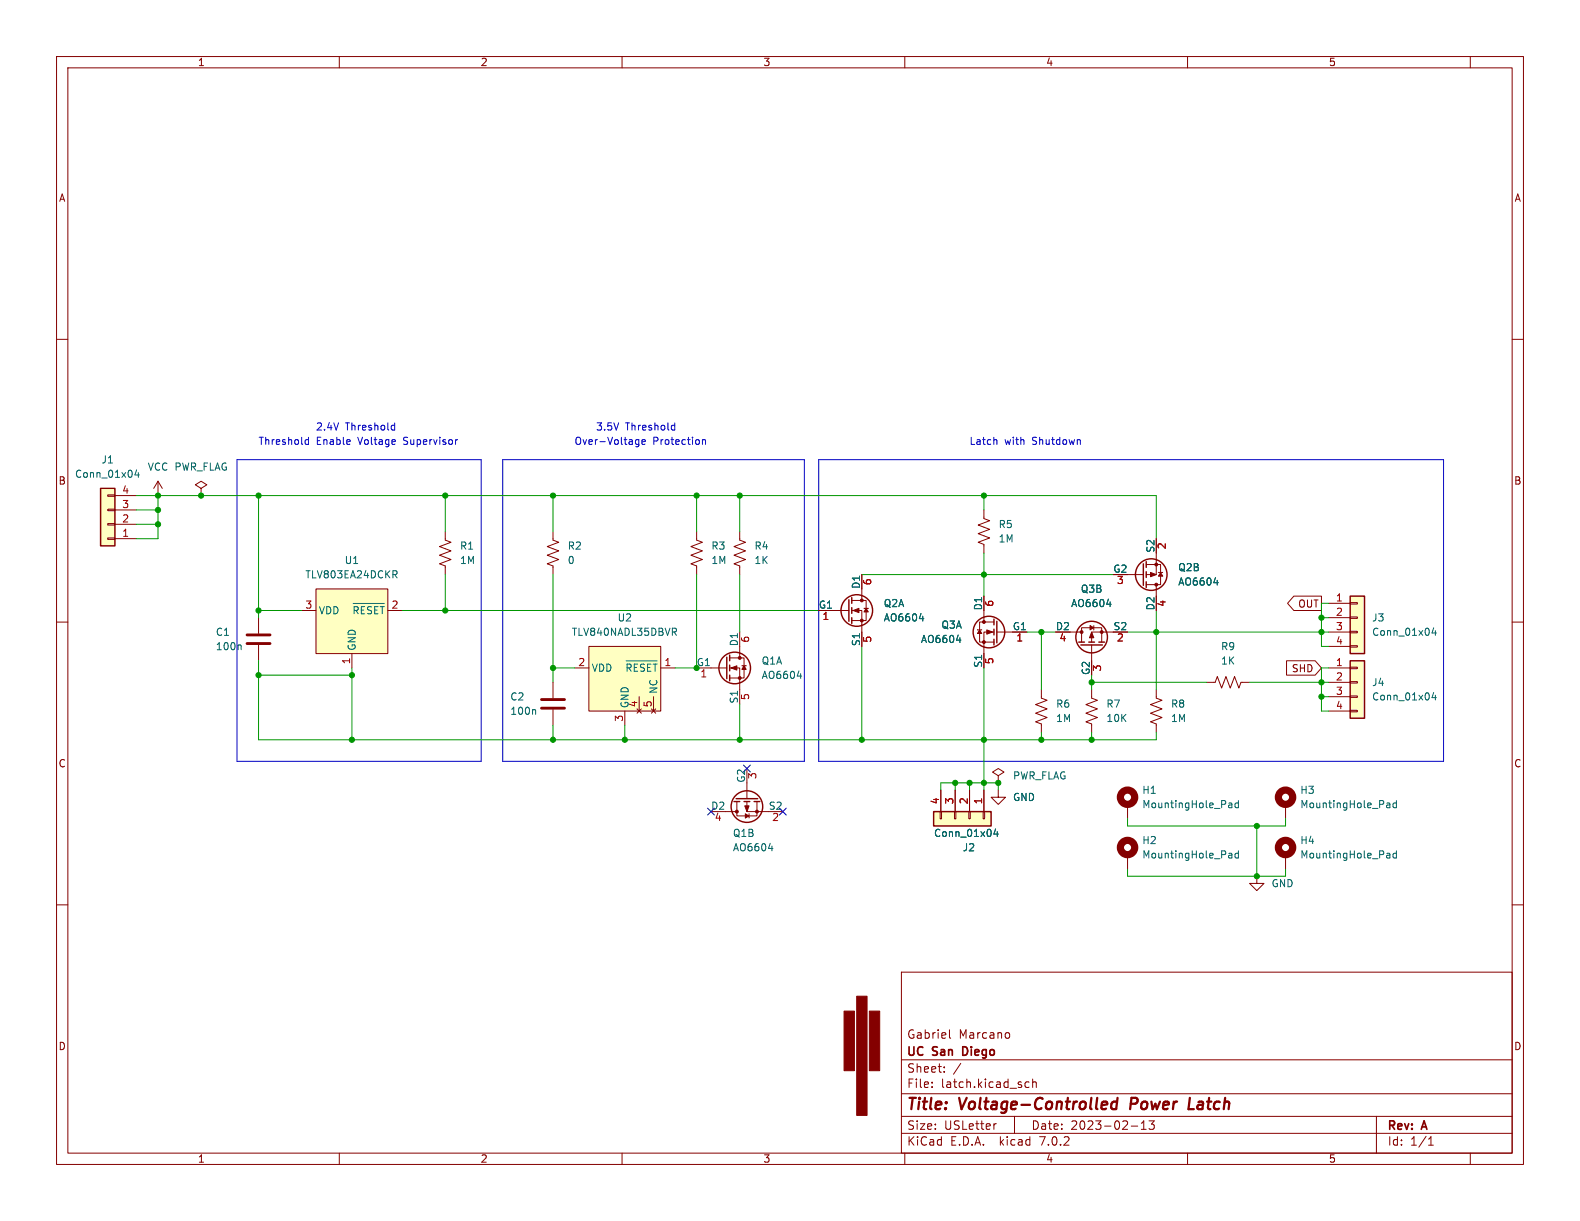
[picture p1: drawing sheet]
<svg xmlns="http://www.w3.org/2000/svg" width="279mm" height="216mm" viewBox="0 0 279 216" stroke-linecap="round" stroke-linejoin="round" font-family="sans-serif">
<g fill="none" stroke="#840000" stroke-width=".18">
<path d="M10 10h259.4v195.9h-259.4zM12 12h255.4v191.9h-255.4zM60 10v2M110 10v2M160 10v2M210 10v2M260 10v2M10 60h2M267.4 60h2M19 87.5h1.3v.3h-1.3zM19 90h1.3v.3h-1.3zM19 92.6h1.3v.2h-1.3z"/>
<path d="M19 95.1h1.3v.3h-1.3zM20.3 95.3h3.8M20.3 92.7h3.8M20.3 90.2h3.8M20.3 87.6h3.8M27.9 85.1l-.7 1.3M27.9 85.1v2.5M27.9 85.1l.8 1.3M35.6 86.4l1-.7-1-.6-1.1 .6 1.1 .7v1.2M35.6 87.6h.1M78.7 94v1.5l1.1 .4-2.1 .7 2.1 .8-2.1 .8 2.1 .7-2.1 .8 1 .4v1.5M97.8 94v1.5l1 .4-2 .7 2 .8-2 .8 2 .7-2 .8 1 .4v1.5"/>
<path d="M123.2 94v1.5l1 .4-2 .7 2 .8-2 .8 2 .7-2 .8 1 .4v1.5M130.8 94v1.5l1 .4-2 .7 2 .8-2 .8 2 .7-2 .8 1 .4v1.5M174 90.2v1.5l1 .4-2 .7 2 .8-2 .8 2 .7-2 .8 1 .4v1.5M202.7 99.8h2.5v3.6h-2.5M204.5 97.8v3.8h-1.8M10 110h2M45.7 109.2v2.8M45.7 114v2.8M53.3 108h2.6M55.9 104.1h12.7v11.5h-12.7zM62.2 115.6v2.5M68.6 108h2.5"/>
<path d="M101.6 118.1h2.5M104.1 114.3h12.7v11.4h-12.7zM116.8 118.1h2.6M125.7 118.1h2.8M129 118.1h1.8v6.4M129 116.3h2.6v3.6h-2.6M130.8 111.8v4.5M131.2 117.7h.7M147.3 108h2.8M150.6 108h1.8v6.3M150.6 106.2h2.6v3.5h-2.6M152.4 101.6v4.6"/>
<path d="M152.8 107.6h.7M172.9 111.4h.7M174 105.4v4.6M175.8 111.8h-1.8v6.3M175.8 110h-2.6v3.5h2.6M176.3 111.8h2.8M189.2 111.8h2.1M191.3 113.5v-2.5h3.5v2.5M193 114v2.8M193.4 110.6v.8M196.8 111.8h-3.8v1.7M199.4 101.6h2.8"/>
<path d="M204.5 103.4v2M204.8 101.2h.8M227.5 116.8h5.1l1.1 1.3-1.1 1.3h-5.1zM228.8 105.4h4.9v2.6h-4.9l-1.1-1.3zM234.9 118.1h3.9M234.9 111.8h3.9M234.9 106.7h3.9M234.9 109.2h3.9M234.9 114.3h3.9M238.8 118h1.2v.2h-1.2zM238.8 114.2h1.2v.2h-1.2zM238.8 111.6h1.2v.3h-1.2z"/>
<path d="M238.8 109.1h1.2v.2h-1.2zM238.8 106.6h1.2v.2h-1.2zM267.4 110h2M97.8 120.7v2.7M97.8 125.5v2.8M110.5 125.7v2.6M112.6 125.3l.8 .8M113 123.2v2.5M113.4 125.3l-.8 .8M115.2 125.3l.8 .8M115.6 123.2v2.5M116 125.3l-.8 .8"/>
<path d="M132.1 138.4v2.8M166.4 139.7v3.8M168.9 139.7v3.8M171.4 139.7v3.8M174 139.7v3.8M176.5 139.7v1.3h1.3l-1.3 1.2-1.2-1.2h1.2M176.5 137.2l1-.7-1-.6-1 .6 1 .7v1.2M176.5 138.4h.1M184.1 121.9v1.5l1.1 .4-2.1 .8 2.1 .7-2.1 .8 2.1 .8-2.1 .7 1 .4v1.5M193 121.9v1.5l1.1 .4-2.1 .8 2.1 .7-2.1 .8 2.1 .8-2.1 .7 1 .4v1.5M204.5 121.9v1.5l1 .4-2 .8 2 .7-2 .8 2 .8-2 .7 1 .4v1.5M213.4 120.7h1.5l.4-1.1 .7 2.1 .8-2.1 .8 2.1 .7-2.1 .8 2.1 .4-1h1.5"/>
<path d="M234.9 120.7h3.9M234.9 123.2h3.9M234.9 125.7h3.9M238.8 125.6h1.2v.3h-1.2zM238.8 123.1h1.2v.2h-1.2zM238.8 120.5h1.2v.3h-1.2zM10 160h2M128.3 143.5h2M130.3 141.7v2.6h3.6v-2.6M132.1 141.7v1.8h3.8M132.5 143.9v.7M166.2 143.5h.3v1.3h-.3z"/>
<path d="M168.8 143.5h.2v1.3h-.2zM171.3 143.5h.3v1.3h-.3zM173.9 143.5h.2v1.3h-.2zM199.4 142.2v2.6M199.4 151.1v2.6M222.2 154.9v1.3h1.3l-1.3 1.3-1.2-1.3h1.2M227.3 142.2v2.6M227.3 151.1v2.6M267.4 160h2M159.4 171.9h108v32h-108zM159.4 197.4h108M159.4 193.4h108"/>
<path d="M159.4 187.4h108M164.8 192.2v.1M164.8 191.4v.1M167 189.5v.1M167 188.7v.1M167.9 182.1v1.3l.2 .2M176.2 198.7l-.3 .1M178.3 182.6l.2 .3v.4l-.2 .3M179.4 197.4v3M181.3 192l.2 .3 .5-.1M182 191.4l-.5-.1-.2 .3M182.6 191.4l.2-.1 .4 .1 .1 .9"/>
<path d="M182.6 190.8v1.5M200 199.1h1.2M201.8 199.7h.9M201.8 198.6l.5-.4v1.5M203.2 198.2h.9l-.5 .6 .4 .1v.7l-.2 .1h-.4l-.2-.1M243.4 197.4v6.5M60 203.9v2M110 203.9v2M159.4 200.4h108M160 203.9v2M210 203.9v2M252.6 202.5h.9"/>
<path d="M252.6 201.4l.4-.4v1.5M260 203.9v2"/>
</g>
<path d="M197.5 194.9a.66 .66 0 0 0-1 .3v.5l.1 .3 .2 .1 .6-.1M197.6 194.1l-.2 2M210.4 194.1l-.2 2h.9" fill="none" stroke="#840000" stroke-width=".4"/>
<g fill="none" stroke="#840000" stroke-width="1.3">
<circle cx="199.4" cy="149.9" r="1.27"/>
<circle cx="199.4" cy="141" r="1.27"/>
<circle cx="227.3" cy="149.9" r="1.27"/>
<circle cx="227.3" cy="141" r="1.27"/>
</g>
<g fill="none" stroke="#006464" stroke-width=".18">
<path d="M24.2 83.1l-.3 .9h.7M24.5 83.6v.8M42.5 114l.1 .2v.7M62.5 106.7h5.4M63.4 107.5l-.3-.2h-.5v1.2M64.5 107.3h-.6v1.2M65.7 107.3h-.5l-.2 .2M66.9 107.3h-.6v1.2M67.2 107.3h.8M67.6 107.3v1.2M69.8 101.6l.4 .6M70 100.9l.2 .3v.3l-.2 .1"/>
<path d="M110.7 116.9h5.5M111.6 117.7l-.2-.3h-.5v1.3M112.8 117.4h-.6v1.3M114 117.5l-.5-.1-.3 .3M115.1 117.4h-.6v1.3M115.5 117.4h.7M115.8 117.4v1.3M119.2 111.7l.4 .6M119.4 111.1l.2 .2v.3l-.2 .1M141 119.5h.8M162.6 109.4h.8M169.1 113.2h.8"/>
<path d="M195.7 106.8h.8M214.6 103h.8M253.5 111l-.3 .9h.8M253.8 111.5v.8M94.5 125.5l.2 .2v.6M253.5 122.4l-.3 1h.8M253.8 122.9v.9M135.9 150h.8M176.1 146.6l-.3 .9h.7M176.4 147.1v.8M217.4 150.9h.4v.8M217.4 142h.4v.8"/>
<path d="M217.8 151.7h-.4M217.8 151.2h-.4M217.8 142.8h-.4M217.8 142.3h-.4M219 150.9h-.4l-.2 .2 .1 .6h.5M219 142h-.4l-.2 .2 .1 .6h.5M219 141.6v1.2M219 150.4v1.3M245.4 142h.3l.1 .8M245.4 150.9h.3l.1 .8M245.8 151.7h-.4M245.8 151.2h-.4"/>
<path d="M245.8 142.8h-.4M245.8 142.3h-.4M246.9 150.9h-.3l-.3 .2 .2 .6h.4M246.9 141.6v1.2M246.9 150.4v1.3M246.9 142h-.3l-.3 .2 .2 .6h.4"/>
</g>
<g fill="#ffffc2" stroke="#ffffc2" stroke-width=".18">
<path d="M104.1 114.3h12.7v11.4h-12.7z"/>
<path d="M165.1 143.5h10.2v2.6h-10.2z"/>
<path d="M238.8 116.8h2.5v10.2h-2.5z"/>
<path d="M238.8 105.4h2.5v10.2h-2.5z"/>
<path d="M55.9 104.1h12.7v11.5h-12.7z"/>
<path d="M17.8 86.4h2.5v10.1h-2.5z"/>
</g>
<g fill="none" stroke="#840000" stroke-width=".25">
<path d="M17.8 86.4h2.5v10.1h-2.5zM202.2 99.7v3.8M202.7 99.3v1M128.5 116.2v3.8M129 115.8v1M129 117.6v1M129 119.4v1M150.1 106v3.9M150.6 105.7v1M150.6 107.4v1.1M150.6 109.2v1M175.8 109.5v1"/>
<path d="M175.8 111.3v1M175.8 113v1M176.3 109.9v3.8M190.8 113.5h1M191.1 114h3.8M192.5 113.5h1M194.3 113.5h1M202.7 101.1v1M202.7 102.9v1M238.8 116.8h2.5v10.2h-2.5zM238.8 105.4h2.5v10.2h-2.5zM129.8 141.7h1"/>
<path d="M130.2 141.2h3.8M131.6 141.7h1M133.3 141.7h1.1M165.1 143.5h10.2v2.6h-10.2z"/>
<circle cx="129.9" cy="118.1" r="2.79"/>
<circle cx="151.5" cy="107.9" r="2.79"/>
<circle cx="174.9" cy="111.8" r="2.79"/>
<circle cx="193" cy="112.6" r="2.79"/>
<circle cx="203.6" cy="101.6" r="2.79"/>
<circle cx="132.1" cy="142.6" r="2.79"/>
</g>
<g fill="#840000" stroke="#840000" stroke-width=".18">
<path d="M193 111.8l.4 1h-.7z"/>
<path d="M192.8 110.6l.6 .4-.6 .4z"/>
<path d="M149.3 178.8h1.8v10.5h-1.8z"/>
<path d="M151.5 176.2h1.8v21h-1.8z"/>
<path d="M153.7 178.8h1.9v10.5h-1.9z"/>
<path d="M129.3 118.1l1-.4v.8z"/>
<path d="M131.6 117.7l.4 .7h-.8z"/>
<path d="M203.5 101.2l1 .4-1 .4z"/>
<path d="M205.2 101.2l.4 .7h-.7z"/>
<path d="M174.5 111.4l1 .4-1 .3z"/>
<path d="M173.2 111.4l.4 .6h-.8z"/>
<path d="M131.7 142.5h.8l-.4 1z"/>
<path d="M131.8 143.9l.6 .4-.6 .4z"/>
<path d="M150.9 108l1-.4v.7z"/>
<path d="M153.2 107.6l.3 .6h-.7z"/>
<circle cx="191.3" cy="111.8" r=".25"/>
<circle cx="194.8" cy="111.8" r=".25"/>
<circle cx="130.8" cy="119.9" r=".25"/>
<circle cx="130.8" cy="116.3" r=".25"/>
<circle cx="204.5" cy="103.4" r=".25"/>
<circle cx="204.5" cy="99.8" r=".25"/>
<circle cx="174" cy="113.5" r=".25"/>
<circle cx="174" cy="110" r=".25"/>
<circle cx="130.3" cy="143.5" r=".25"/>
<circle cx="133.9" cy="143.5" r=".25"/>
<circle cx="152.4" cy="109.7" r=".25"/>
<circle cx="152.4" cy="106.2" r=".25"/>
</g>
<path d="M43.7 113.8h4.1M43.7 112.3h4.1M95.8 125.2h4M95.8 123.7h4" fill="none" stroke="#840000" stroke-width=".51"/>
<g fill="none" stroke="#0000c2" stroke-width=".18">
<path d="M54.1 78.5h.4M54.1 77.8h.4M54.5 77.3v1.3M69.4 75.2l.4 .1M69.8 74.8v1.2M69.8 76h-.4M80.9 77.7l-.3 .3M112.5 78.5h.5M112.5 77.8h.5M113 77.7v1.1l-.2 .1-.3 .1M113.5 78.2l.6-.2v-.2l-.4-.1-.2 .2 .1 .6h.5M119 75.2l.3 .1"/>
<path d="M119.3 76h-.3M119.3 74.8v1.2M124.2 77.9l.2-.2 .3 .1 .1 .8M124.2 77.7v.9M176.2 77.8l.1 .8M190.9 77.7l.1 .2v.7M41.9 81.3h43.2v53.3h-43.2zM88.9 81.3h53.3v53.3h-53.3zM144.8 81.3h110.5v53.3h-110.5z"/>
</g>
<g fill="none" stroke="#009600" stroke-width=".18">
<path d="M24.1 90.2h3.8M24.1 92.7h3.8M24.1 87.6h180.4v7.7M27.9 87.6v7.7h-3.8M45.7 87.6v21.6M78.7 87.6v6.4M97.8 87.6v6.4M123.2 87.6v6.4M130.8 87.6v6.4M174 87.6v2.6M174 97.8v7.6M45.7 108h7.6"/>
<path d="M45.7 116.8v14h158.8v-1.3M45.7 119.4h16.5M62.2 118.1v12.7M71.1 108h73.7M78.7 101.6v6.4M97.8 101.6v19.1M97.8 118.1h3.8M123.2 101.6v16.5h-3.8M130.8 101.6v10.2M152.4 114.3v16.5M152.4 101.6h44.4M174 118.1v21.6"/>
<path d="M181.6 111.8h5.1M184.1 111.8v10.1M193 119.4v2.5M199.4 111.8h35.5M204.5 108v13.9M233.7 109.2h1.2M234.9 106.7h-1.2v7.6h1.2M234.9 118.1h-1.2v7.6h1.2M97.8 128.3v2.5M110.5 128.3v2.5M130.8 124.5v6.3M166.4 139.7v-1.3h10.1v1.3"/>
<path d="M168.9 138.4v1.3M171.4 138.4v1.3M184.1 129.5v1.3M193 120.7h20.4M193 129.5v1.3M221 120.7h13.9M233.7 123.2h1.2M199.4 144.8v1.3h27.9v-1.3M199.4 153.7v1.2h27.9v-1.2M222.2 146.1v8.8"/>
</g>
<path d="M131.5 135.3l1.2 1.2M132.7 135.3l-1.2 1.2M125.1 142.9l1.2 1.2M126.3 142.9l-1.2 1.2M137.8 142.9l1.2 1.2M139 142.9l-1.2 1.2" fill="none" stroke="#000084" stroke-width=".18"/>
<g fill="#009600" stroke="#009600" stroke-width=".18">
<circle cx="78.7" cy="87.6" r=".46"/>
<circle cx="97.8" cy="87.6" r=".46"/>
<circle cx="130.8" cy="130.8" r=".46"/>
<circle cx="123.2" cy="118.1" r=".46"/>
<circle cx="123.2" cy="87.6" r=".46"/>
<circle cx="130.8" cy="87.6" r=".46"/>
<circle cx="110.5" cy="130.8" r=".46"/>
<circle cx="222.2" cy="146.1" r=".46"/>
<circle cx="222.2" cy="154.9" r=".46"/>
<circle cx="193" cy="120.7" r=".46"/>
<circle cx="204.5" cy="111.8" r=".46"/>
<circle cx="176.5" cy="138.4" r=".46"/>
<circle cx="174" cy="130.8" r=".46"/>
<circle cx="174" cy="138.4" r=".46"/>
<circle cx="168.9" cy="138.4" r=".46"/>
<circle cx="171.4" cy="138.4" r=".46"/>
<circle cx="193" cy="130.8" r=".46"/>
<circle cx="184.1" cy="111.8" r=".46"/>
<circle cx="174" cy="87.6" r=".46"/>
<circle cx="174" cy="101.6" r=".46"/>
<circle cx="184.1" cy="130.8" r=".46"/>
<circle cx="152.4" cy="130.8" r=".46"/>
<circle cx="35.6" cy="87.6" r=".46"/>
<circle cx="27.9" cy="87.6" r=".46"/>
<circle cx="45.7" cy="119.4" r=".46"/>
<circle cx="45.7" cy="108" r=".46"/>
<circle cx="62.2" cy="119.4" r=".46"/>
<circle cx="27.9" cy="90.2" r=".46"/>
<circle cx="62.2" cy="130.8" r=".46"/>
<circle cx="97.8" cy="118.1" r=".46"/>
<circle cx="97.8" cy="130.8" r=".46"/>
<circle cx="45.7" cy="87.6" r=".46"/>
<circle cx="27.9" cy="92.7" r=".46"/>
<circle cx="78.7" cy="108" r=".46"/>
<circle cx="233.7" cy="109.2" r=".46"/>
<circle cx="233.7" cy="111.8" r=".46"/>
<circle cx="233.7" cy="120.7" r=".46"/>
<circle cx="233.7" cy="123.2" r=".46"/>
</g>
<g font-size="2.8" fill="#840000">
<text x="160.4" y="196.7">Title:</text>
<text x="169.8" y="196.7">Voltage-Controlled</text>
<text x="200.6" y="196.7">Power</text>
<text x="211.5" y="196.7">Latch</text>
</g>
<g font-size="2.1" fill="#840000">
<text x="160.4" y="183.8">Gabriel</text>
<text x="169.6" y="183.8">Marcano</text>
<text x="160.4" y="189.8">Sheet:</text>
<text x="160.4" y="187">UC</text>
<text x="165.1" y="187">San</text>
<text x="168.6" y="189.8">/</text>
<text x="170.8" y="187">Diego</text>
<text x="160.4" y="192.5">File:</text>
<text x="166.4" y="192.5">latch.kicad_sch</text>
<text x="160.4" y="202.7">KiCad</text>
<text x="160.4" y="199.9">Size:</text>
<text x="167" y="199.9">USLetter</text>
<text x="168.1" y="202.7">E.D.A.</text>
<text x="176.8" y="202.7">kicad</text>
<text x="182.4" y="199.9">Date:</text>
<text x="183.9" y="202.7">7.0.2</text>
<text x="189.3" y="199.9">2023-02-13</text>
<text x="245.4" y="200.1">Rev:</text>
<text x="245.4" y="202.7">Id:</text>
<text x="249.4" y="202.7">1/1</text>
<text x="251.6" y="200.1">A</text>
</g>
<g font-size="1.8" fill="#840000">
<text x="35" y="11.8">1</text>
<text x="85" y="11.8">2</text>
<text x="135" y="11.8">3</text>
<text x="185" y="11.8">4</text>
<text x="235" y="11.8">5</text>
<text x="10.4" y="35.8">A</text>
<text x="267.8" y="35.8">A</text>
<text x="10.3" y="85.8">B</text>
<text x="267.7" y="85.8">B</text>
<text x="229.4" y="107.6">OUT</text>
<text x="228.3" y="119">SHD</text>
<text x="10.3" y="135.8">C</text>
<text x="267.7" y="135.8">C</text>
<text x="10.3" y="185.8">D</text>
<text x="267.7" y="185.8">D</text>
<text x="35" y="205.7">1</text>
<text x="85" y="205.7">2</text>
<text x="135" y="205.7">3</text>
<text x="185" y="205.7">4</text>
<text x="235" y="205.7">5</text>
</g>
<g font-size="1.8" fill="#0000c2">
<text x="55.9" y="76.2">2.4V</text>
<text x="61.1" y="76.2">Threshold</text>
<text x="105.4" y="76.2">3.5V</text>
<text x="110.6" y="76.2">Threshold</text>
<text x="45.7" y="78.7">Threshold</text>
<text x="55.9" y="78.7">Enable</text>
<text x="63.4" y="78.7">Voltage</text>
<text x="71.5" y="78.7">Supervisor</text>
<text x="101.6" y="78.7">Over-Voltage</text>
<text x="115.5" y="78.7">Protection</text>
<text x="171.4" y="78.7">Latch</text>
<text x="177.7" y="78.7">with</text>
<text x="182.6" y="78.7">Shutdown</text>
</g>
<g font-size="1.8" fill="#006464">
<text x="17.9" y="82.1">J1</text>
<text x="26.1" y="83.4">VCC PWR_FLAG</text>
<text x="13.2" y="84.6">Conn_01x04</text>
<text x="176.5" y="93.5">R5</text>
<text x="60.9" y="99.9">U1</text>
<text x="81.3" y="97.3">R1</text>
<text x="81.3" y="99.9">1M</text>
<text x="100.3" y="97.3">R2</text>
<text x="100.3" y="99.9">0</text>
<text x="125.7" y="97.3">R3</text>
<text x="125.7" y="99.9">1M</text>
<text x="133.4" y="97.3">R4</text>
<text x="133.4" y="99.9">1K</text>
<text x="176.5" y="96.1">1M</text>
<text x="196.8" y="101.3">G2</text>
<text x="204.2" y="97.8" transform="rotate(-90 204.2 97.8)">S2</text>
<text x="208.3" y="101.2">Q2B</text>
<text x="53.9" y="102.4">TLV803EA24DCKR</text>
<text x="144.7" y="107.7">G1</text>
<text x="152.1" y="104.2" transform="rotate(-90 152.1 104.2)">D1</text>
<text x="156.2" y="107.5">Q2A</text>
<text x="173.7" y="108" transform="rotate(-90 173.7 108)">D1</text>
<text x="189.3" y="107.5">AO6604</text>
<text x="191.1" y="105">Q3B</text>
<text x="204.2" y="108" transform="rotate(-90 204.2 108)">D2</text>
<text x="208.3" y="103.7">AO6604</text>
<text x="38.1" y="112.6">C1</text>
<text x="56.4" y="108.8">VDD</text>
<text x="62.2" y="109.4">~{RESET}</text>
<text x="101.1" y="112.6">TLV840NADL35DBVR</text>
<text x="109.2" y="110">U2</text>
<text x="156.2" y="110">AO6604</text>
<text x="162.8" y="113.9">AO6604</text>
<text x="166.4" y="111.3">Q3A</text>
<text x="179" y="111.5">G1</text>
<text x="186.7" y="111.5">D2</text>
<text x="196.8" y="111.5">S2</text>
<text x="242.6" y="110">J3</text>
<text x="242.6" y="112.6">Conn_01x04</text>
<text x="38.1" y="115.1">100n</text>
<text x="63.1" y="115.1" transform="rotate(-90 63.1 115.1)">GND</text>
<text x="104.6" y="118.9">VDD</text>
<text x="110.5" y="119.5">~{RESET}</text>
<text x="123.2" y="117.9">G1</text>
<text x="130.6" y="114.3" transform="rotate(-90 130.6 114.3)">D1</text>
<text x="134.6" y="117.7">Q1A</text>
<text x="152.1" y="114.3" transform="rotate(-90 152.1 114.3)">S1</text>
<text x="173.7" y="118.1" transform="rotate(-90 173.7 118.1)">S1</text>
<text x="192.8" y="119.4" transform="rotate(-90 192.8 119.4)">G2</text>
<text x="215.9" y="115.1">R9</text>
<text x="215.9" y="117.7">1K</text>
<text x="90.2" y="124">C2</text>
<text x="111.3" y="125.2" transform="rotate(-90 111.3 125.2)">GND</text>
<text x="116.4" y="122.7" transform="rotate(-90 116.4 122.7)">NC</text>
<text x="130.6" y="124.5" transform="rotate(-90 130.6 124.5)">S1</text>
<text x="134.6" y="120.2">AO6604</text>
<text x="186.7" y="125.3">R6</text>
<text x="195.6" y="125.3">R7</text>
<text x="207" y="125.3">R8</text>
<text x="242.6" y="121.5">J4</text>
<text x="242.6" y="124">Conn_01x04</text>
<text x="90.2" y="126.6">100n</text>
<text x="186.7" y="127.8">1M</text>
<text x="195.6" y="127.8">10K</text>
<text x="207" y="127.8">1M</text>
<text x="179.1" y="138">PWR_FLAG</text>
<text x="125.7" y="143.3">D2</text>
<text x="131.8" y="138.5" transform="rotate(-90 131.8 138.5)">G2</text>
<text x="135.9" y="143.3">S2</text>
<text x="179.1" y="141.8">GND</text>
<text x="201.9" y="140.5">H1</text>
<text x="201.9" y="143.1">MountingHole_Pad</text>
<text x="229.9" y="140.5">H3</text>
<text x="229.9" y="143.1">MountingHole_Pad</text>
<text x="129.5" y="148.1">Q1B</text>
<text x="165.1" y="148.1">Conn_01x04</text>
<text x="201.9" y="149.4">H2</text>
<text x="229.9" y="149.4">H4</text>
<text x="129.5" y="150.7">AO6604</text>
<text x="170.2" y="150.7">J2</text>
<text x="201.9" y="152">MountingHole_Pad</text>
<text x="229.9" y="152">MountingHole_Pad</text>
<text x="224.8" y="157">GND</text>
</g>
<g font-size="1.8" fill="#a90000">
<text x="21.6" y="89.9">3</text>
<text x="21.6" y="87.4">4</text>
<text x="21.6" y="95">1</text>
<text x="21.6" y="92.5">2</text>
<text x="206.4" y="97.2" transform="rotate(-90 206.4 97.2)">2</text>
<text x="53.9" y="107.7">3</text>
<text x="69.2" y="107.7">2</text>
<text x="154.3" y="103.5" transform="rotate(-90 154.3 103.5)">6</text>
<text x="175.9" y="107.3" transform="rotate(-90 175.9 107.3)">6</text>
<text x="197.5" y="103.5">3</text>
<text x="206.4" y="107.3" transform="rotate(-90 206.4 107.3)">4</text>
<text x="236.2" y="106.4">1</text>
<text x="132.7" y="113.7" transform="rotate(-90 132.7 113.7)">6</text>
<text x="145.4" y="109.9">1</text>
<text x="154.3" y="113.7" transform="rotate(-90 154.3 113.7)">5</text>
<text x="179.7" y="113.7">1</text>
<text x="187.3" y="113.7">4</text>
<text x="197.5" y="113.7">2</text>
<text x="236.2" y="109">2</text>
<text x="236.2" y="111.5">3</text>
<text x="62" y="117.5" transform="rotate(-90 62 117.5)">1</text>
<text x="102.2" y="117.9">2</text>
<text x="117.4" y="117.9">1</text>
<text x="175.9" y="117.5" transform="rotate(-90 175.9 117.5)">5</text>
<text x="194.9" y="118.8" transform="rotate(-90 194.9 118.8)">3</text>
<text x="236.2" y="117.9">1</text>
<text x="236.2" y="114">4</text>
<text x="112.8" y="125.1" transform="rotate(-90 112.8 125.1)">4</text>
<text x="115.3" y="125.1" transform="rotate(-90 115.3 125.1)">5</text>
<text x="123.8" y="120">1</text>
<text x="132.7" y="123.9" transform="rotate(-90 132.7 123.9)">5</text>
<text x="236.2" y="120.4">2</text>
<text x="236.2" y="122.9">3</text>
<text x="236.2" y="125.5">4</text>
<text x="110.2" y="127.7" transform="rotate(-90 110.2 127.7)">3</text>
<text x="134" y="137.8" transform="rotate(-90 134 137.8)">3</text>
<text x="166.1" y="142.3" transform="rotate(-90 166.1 142.3)">4</text>
<text x="168.7" y="142.3" transform="rotate(-90 168.7 142.3)">3</text>
<text x="171.2" y="142.3" transform="rotate(-90 171.2 142.3)">2</text>
<text x="173.7" y="142.3" transform="rotate(-90 173.7 142.3)">1</text>
<text x="126.3" y="145.4">4</text>
<text x="136.5" y="145.4">2</text>
</g>
</svg>
